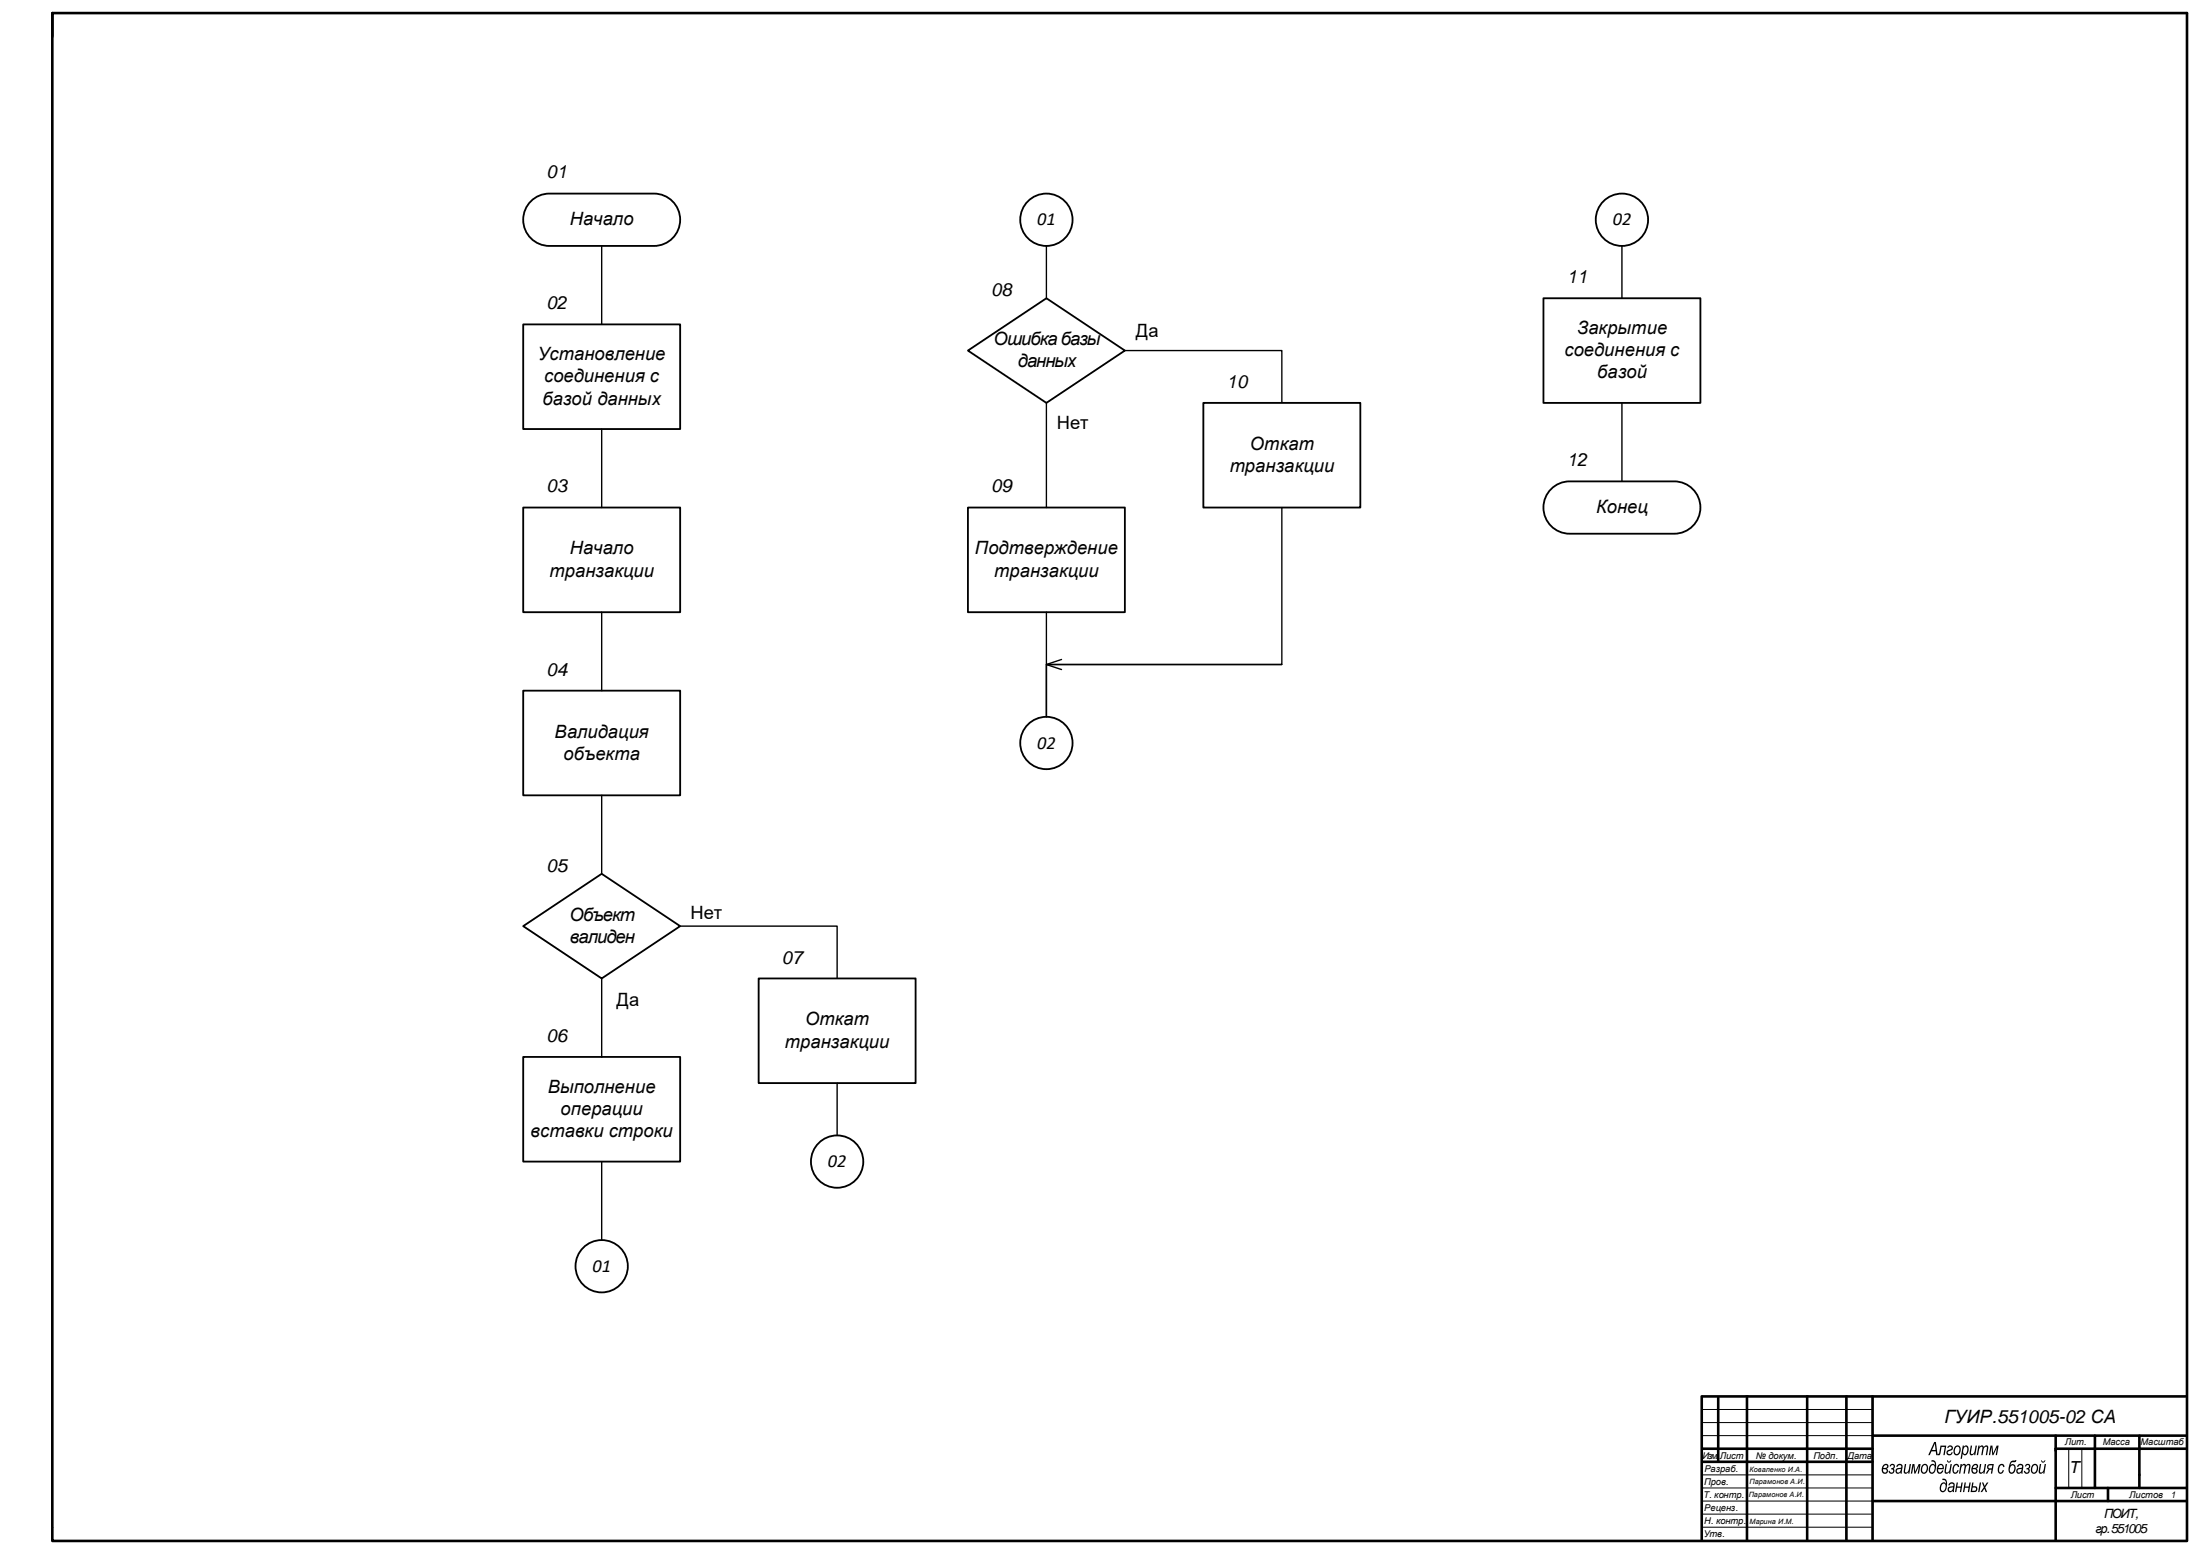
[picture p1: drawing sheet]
<svg xmlns="http://www.w3.org/2000/svg" width="841mm" height="594mm" viewBox="0 0 841 594" stroke-linecap="round" stroke-linejoin="round" font-family="sans-serif">
<g fill="#000">
<path d="M739.4 551.2h.6l.7 5h-.5l-.2-1.4h-1.7l-.6 1.4h-.6zM739.6 551.7l-1 2.5h1.3zM741.8 552.5h2.2l-.6 3.7h-.5l.5-3.1h-1.2l-.4 2.2a.83 .83 0 0 1-.3 .8 .83 .83 0 0 1-.8 .1l.1-.5 .5-.2zM744.8 552.7a1.06 1.06 0 0 1 1.7 .4 1.06 1.06 0 0 1-1.1 1.5 .72 .72 0 0 0-.8 .7 .72 .72 0 0 0 .8 .7 .72 .72 0 0 0 .6-.9h.4a1.19 1.19 0 0 1-1.5 1.3 1.19 1.19 0 0 1-.5-1.9l.3-.2a.97 .97 0 0 0 1.2-1.2 .68 .68 0 0 0-1.1 .4l-.5-.1zM747.5 552.8a1.37 1.37 0 0 1 1.7 .1 1.37 1.37 0 0 1 .3 1.7 1.46 1.46 0 0 1-1.8 1.7 1.46 1.46 0 0 1-.9-2.3zM747.8 553.2l-.5 .9a.95 .95 0 0 0-.1 1.2 .95 .95 0 0 0 1.2 .3l.5-1a.96 .96 0 0 0 .1-1.1 .96 .96 0 0 0-1.1-.4zM750.3 552.5h.5l-.1 .6a1.03 1.03 0 0 1 1.3-.5 1.03 1.03 0 0 1 .5 1.3l-.5 1.8a.93 .93 0 0 1-.9 .6 .93 .93 0 0 1-.8-.7l-.4 2h-.5zM751 553.2l-.6 1.3a.79 .79 0 0 0 .5 1.2 .79 .79 0 0 0 1-.8 1.11 1.11 0 0 0-.7-1.9zM753.3 552.5h.5l-.3 2.4a.65 .65 0 0 0 .4 1 .65 .65 0 0 0 .7-.7l.6-2.7h.5l-.6 3.7h-.5l.1-.7a1 1 0 0 1-1.4 .7 1 1 0 0 1-.3-1.5zM756.3 552.5h.5l-.1 .7a.85 .85 0 0 1 .8-.7 .85 .85 0 0 1 .8 .7 .91 .91 0 0 1 1.3-.7 .91 .91 0 0 1 .4 1.4l-.4 2.3h-.5l.4-2.4a.59 .59 0 0 0-.4-.9 .59 .59 0 0 0-.7 .7l-.5 2.6h-.5l.4-2.5a.58 .58 0 0 0-.5-.8 .58 .58 0 0 0-.6 .7l-.6 2.6h-.5zM760.9 552.5h.7l.3 3 1.4-3h.7l-.6 3.7h-.5l.5-2.9-1.4 2.9h-.4l-.3-3.1-.5 3.1h-.5z"/>
<path d="M720 559.9a1 1 0 0 1 1.7-.1 1 1 0 0 1-.5 1.5 1.18 1.18 0 0 1-.5 2.1 1.18 1.18 0 0 1-1.4-1.5l.3-1.3zM720.3 560.3l-.4 .8a.81 .81 0 0 0 1.1 0 .81 .81 0 0 0 .1-1.1zM719.8 561.6a.77 .77 0 0 0 .4 1.2 .77 .77 0 0 0 1-.8l-.4-.4zM722.8 559.7a1 1 0 0 1 1.4 .2 1 1 0 0 1-.4 1.5 1.15 1.15 0 0 1-.3 1.9 1.15 1.15 0 0 1-1.6-1.1h.5a.66 .66 0 0 0 .6 .7 .66 .66 0 0 0 .7-.7 .66 .66 0 0 0-.8-.6l.1-.5a.58 .58 0 0 0 .8-.1 .58 .58 0 0 0-.3-.9 .58 .58 0 0 0-.7 .5l-.5-.1zM725.3 559.8a1.17 1.17 0 0 1 1.6-.1 1.17 1.17 0 0 1 .3 1.5l-.2 2.1h-.5v-.5a1.08 1.08 0 0 1-1.9-.2 1.08 1.08 0 0 1 1.2-1.5 .66 .66 0 0 0 .9-.4 .66 .66 0 0 0-.5-.8 .66 .66 0 0 0-.8 .6l-.5 .1zM725.3 561.8a.7 .7 0 0 0 .2 1.1 .7 .7 0 0 0 1-.7l.2-.8zM728.2 559.6h.5l-.4 2.3a.65 .65 0 0 0 .4 1 .65 .65 0 0 0 .8-.7l.5-2.6h.5l-.6 3.7h-.5l.1-.7a1 1 0 0 1-1.4 .7 1 1 0 0 1-.3-1.6zM731.1 559.6h.7l.3 2.9 1.3-2.9h.8l-.7 3.7h-.4l.5-3-1.4 3h-.5l-.2-3.1-.6 3.1h-.5zM735 559.8a1.37 1.37 0 0 1 1.7 .1 1.37 1.37 0 0 1 .3 1.8 1.46 1.46 0 0 1-1.8 1.6 1.46 1.46 0 0 1-.9-2.2zM735.3 560.3l-.5 .9a.94 .94 0 0 0-.1 1.2 .94 .94 0 0 0 1.2 .3l.5-1a.94 .94 0 0 0 .1-1.2 .94 .94 0 0 0-1.2-.2zM738.4 558.1a1.69 1.69 0 0 1 1.7 2.5 2.21 2.21 0 0 1-1.9 2.7 2.04 2.04 0 0 1-.8-2.2 2.04 2.04 0 0 1 1.8-1.5l.5 .6-.1-.9a1.03 1.03 0 0 0-1.3-.6zM738.2 560.3a1.37 1.37 0 0 0-.5 1.4 1.37 1.37 0 0 0 1 1.1 1.69 1.69 0 0 0 .2-2.8zM741 560a1.32 1.32 0 0 1 1.7-.1 1.32 1.32 0 0 1 .3 1.7l-2.1 .1a.81 .81 0 0 0 .5 1.1 .81 .81 0 0 0 1-.8l.5 .1a1.32 1.32 0 0 1-1.6 1.2 1.32 1.32 0 0 1-.9-1.8zM741.3 560.3l-.4 .8 1.7-.1a.74 .74 0 0 0-.3-.9 .74 .74 0 0 0-1 .2zM743.8 559.6h.5l-.4 2.3a.65 .65 0 0 0 .4 1 .65 .65 0 0 0 .8-.7l.5-2.6h.5l-.6 3.7h-.5l.2-.7a1 1 0 0 1-1.5 .7 1 1 0 0 1-.3-1.6zM744.3 558.2h.3a.5 .5 0 0 0 .5 .5 .5 .5 0 0 0 .5-.5h.3a.83 .83 0 0 1-.8 .9 .83 .83 0 0 1-.8-.9zM747.1 559.8a1.08 1.08 0 0 1 1.2-.2 1.08 1.08 0 0 1 .6 1.1l-.5 .1a.74 .74 0 0 0-.8-.8 .74 .74 0 0 0-.6 1 1.11 1.11 0 0 0 .6 1.8l.6-.9 .5 .1a1.25 1.25 0 0 1-1.4 1.3 1.25 1.25 0 0 1-1-1.7zM749.5 559.6h.5l-.1 .6a.85 .85 0 0 1 .8-.7 .85 .85 0 0 1 .8 .7 .91 .91 0 0 1 1.3-.6 .91 .91 0 0 1 .4 1.3l-.4 2.4h-.5l.4-2.5a.59 .59 0 0 0-.4-.8 .59 .59 0 0 0-.7 .6l-.5 2.7h-.5l.4-2.5a.58 .58 0 0 0-.5-.8 .58 .58 0 0 0-.6 .7l-.6 2.6h-.5zM754.3 559.9a1 1 0 0 1 1.6-.1 1 1 0 0 1-.5 1.5 1.18 1.18 0 0 1-.4 2.1 1.18 1.18 0 0 1-1.4-1.5l.2-1.3zM754.6 560.3l-.4 .8a.81 .81 0 0 0 1 0 .81 .81 0 0 0 .2-1.1zM754.1 561.6a.77 .77 0 0 0 .4 1.2 .77 .77 0 0 0 .9-.8l-.4-.4zM756.9 559.6h.5l-.4 2.3a.65 .65 0 0 0 .4 1 .65 .65 0 0 0 .8-.7l.5-2.6h.5l-.6 3.7h-.5l.2-.7a1 1 0 0 1-1.5 .7 1 1 0 0 1-.3-1.6zM760 559.8l2.2-.2-.7 3.7h-.5l.3-1.6-.8 .2-.8 1.4h-.7l.6-1a.75 .75 0 0 0 .4-.6 .75 .75 0 0 0-.4-.7zM760.2 560.3l-.1 .1a.54 .54 0 0 0 0 .6 .54 .54 0 0 0 .6 .3h.7l.2-1.2zM764.4 559.8a1.08 1.08 0 0 1 1.2-.2 1.08 1.08 0 0 1 .6 1.1l-.5 .1a.74 .74 0 0 0-.8-.8 .74 .74 0 0 0-.6 1 1.1 1.1 0 0 0 .6 1.8l.6-.9 .5 .1a1.25 1.25 0 0 1-1.4 1.3 1.25 1.25 0 0 1-.9-1.7zM768.7 558.6l2.1-.5a1.11 1.11 0 0 1-1.6 .8l-.7 1.2a1.26 1.26 0 0 1 1.7-.2 1.26 1.26 0 0 1 .3 1.7 1.4 1.4 0 0 1-.9 1.6 1.4 1.4 0 0 1-1.8-.8l.2-2zM768.7 560.4a1.33 1.33 0 0 0-.5 1.4 1.33 1.33 0 0 0 1 1 1.61 1.61 0 0 0 .2-2.7zM771.5 559.8a1.17 1.17 0 0 1 1.5-.1 1.17 1.17 0 0 1 .4 1.5l-.2 2.1h-.5l-.1-.5a1.08 1.08 0 0 1-1.8-.2 1.08 1.08 0 0 1 1.2-1.5 .66 .66 0 0 0 .9-.4 .66 .66 0 0 0-.5-.8 .66 .66 0 0 0-.8 .6l-.6 .1zM771.4 561.8a.7 .7 0 0 0 .3 1.1 .7 .7 0 0 0 .9-.7l.2-.8zM774.5 559.7a1 1 0 0 1 1.5 .2 1 1 0 0 1-.4 1.5 1.15 1.15 0 0 1-.4 1.9 1.15 1.15 0 0 1-1.6-1.1h.5a.66 .66 0 0 0 .6 .7 .66 .66 0 0 0 .7-.7 .66 .66 0 0 0-.8-.6l.1-.5a.58 .58 0 0 0 .9-.1 .58 .58 0 0 0-.3-.9 .58 .58 0 0 0-.8 .5l-.5-.1zM777 559.8a1.37 1.37 0 0 1 1.8 .1 1.37 1.37 0 0 1 .2 1.8 1.46 1.46 0 0 1-1.7 1.6 1.46 1.46 0 0 1-.9-2.2zM777.3 560.3l-.4 .9a.94 .94 0 0 0-.1 1.2 .94 .94 0 0 0 1.2 .3l.5-1a.94 .94 0 0 0 .1-1.2 .94 .94 0 0 0-1.3-.2zM779.8 559.6h.4l-.3 2.3a.65 .65 0 0 0 .4 1 .65 .65 0 0 0 .8-.7l.5-2.6h.5l-.6 3.7h-.5l.1-.7a1 1 0 0 1-1.4 .7 1 1 0 0 1-.3-1.6zM780.2 558.2h.4a.5 .5 0 0 0 .5 .5 .5 .5 0 0 0 .5-.5h.3a.83 .83 0 0 1-.8 .9 .83 .83 0 0 1-.9-.9z"/>
<path d="M742.6 565.2a1.69 1.69 0 0 1 1.7 2.5 2.21 2.21 0 0 1-2 2.7 2.04 2.04 0 0 1-.8-2.3 2.04 2.04 0 0 1 1.9-1.5l.4 .6v-.9a1.03 1.03 0 0 0-1.3-.6zM742.4 567.4a1.37 1.37 0 0 0-.5 1.4 1.37 1.37 0 0 0 1 1.1 1.69 1.69 0 0 0 .2-2.8zM745.3 566.9a1.17 1.17 0 0 1 1.5-.2 1.17 1.17 0 0 1 .3 1.5l-.1 2.1h-.5l-.1-.4a1.08 1.08 0 0 1-1.9-.3 1.08 1.08 0 0 1 1.2-1.4 .66 .66 0 0 0 .9-.4 .66 .66 0 0 0-.5-.9 .66 .66 0 0 0-.7 .7l-.6 .1zM745.2 568.8a.7 .7 0 0 0 .2 1.2 .7 .7 0 0 0 1-.7l.2-.8zM748 566.7h.4l-.2 1.5h1.3l.3-1.5h.5l-.6 3.6h-.5l.3-1.6h-1.4l-.3 1.6h-.5zM751 566.7h.5l-.3 1.5h1.4l.2-1.5h.5l-.6 3.6h-.5l.3-1.6h-1.4l-.2 1.6h-.5zM756.8 566.7h.5l-.6 3.6h-.5zM753.9 566.7h.5l-.2 1.4a1.2 1.2 0 0 1 1.7 .8 1.2 1.2 0 0 1-1.4 1.4h-1.2zM754.1 568.6l-.2 1.2h.6a.65 .65 0 0 0 .9-.5 .65 .65 0 0 0-.8-.7zM757.6 566.7h.6l.5 1.3 .8-1.3h.6l-1.2 1.8 .7 1.8h-.5l-.5-1.3-.9 1.3h-.6l1.2-1.8z"/>
</g>
<g fill="none" stroke="#000" stroke-width="1">
<path d="M20 14v-9h816v583.8M20 5v578.7M650.5 533.7v55.1M650.8 533.7h185M656.8 534.3v24.4M667.8 533.7v55.1M690.8 533.7v55.1M705.8 533.7v55.1M715.8 533.7v55.1M650.8 553.7h65M650.8 558.7h65M715.8 548.7h120"/>
<path d="M785.8 548.7v40.1M785.8 553.7h50M800.8 548.7v20.1M817.8 548.7v20.1M715.8 573.8h120M785.8 568.8h50M805.8 568.8v5M20 584v5h816"/>
</g>
<path d="M650.8 538.8h65M650.8 543.8h65M650.8 548.7h65M790.8 553.7v15.1M795.8 553.7v15.1M650.8 563.7h65M650.8 568.8h65M650.8 573.8h65M650.8 578.7h65M650.8 583.7h65" fill="none" stroke="#000" stroke-width=".38"/>
<path d="M202.5 77.4l1.8-1.6a10 10 0 0 1 5.7-1.8h40a10 10 0 0 1 10 10 10 10 0 0 1-10 10h-40a10 10 0 0 1-9.1-5.9 10 10 0 0 1 1.6-10.7z" fill-rule="evenodd" fill="#fff"/>
<path d="M202.5 77.4l1.8-1.6a10 10 0 0 1 5.7-1.8h40a10 10 0 0 1 10 10 10 10 0 0 1-10 10h-40a10 10 0 0 1-9.1-5.9 10 10 0 0 1 1.6-10.7z" fill="none" stroke="#000" stroke-width=".7"/>
<path d="M200 124h60v40h-60z" fill-rule="evenodd" fill="#fff"/>
<path d="M200 124h60v40h-60z" fill="none" stroke="#000" stroke-width=".7"/>
<path d="M200 194h60v40h-60z" fill-rule="evenodd" fill="#fff"/>
<path d="M200 194h60v40h-60z" fill="none" stroke="#000" stroke-width=".7"/>
<path d="M200 264h60v40h-60z" fill-rule="evenodd" fill="#fff"/>
<path d="M200 264h60v40h-60z" fill="none" stroke="#000" stroke-width=".7"/>
<path d="M200 354l30-20 30 20-30 20z" fill-rule="evenodd" fill="#fff"/>
<path d="M200 354l30-20 30 20-30 20z" fill="none" stroke="#000" stroke-width=".7"/>
<path d="M200 404h60v40h-60z" fill-rule="evenodd" fill="#fff"/>
<path d="M200 404h60v40h-60z" fill="none" stroke="#000" stroke-width=".7"/>
<path d="M260 354h60v20" fill="none" stroke="#000" stroke-width=".53"/>
<path d="M263.9 344.8h12.2v8.4h-12.2z" fill-rule="evenodd" fill="#fff"/>
<path d="M230 374v30" fill="none" stroke="#000" stroke-width=".53"/>
<g fill="#fff">
<path d="M235.6 378.3h8.8v8.4h-8.8z" fill-rule="evenodd"/>
<circle cx="230" cy="484" r="10"/>
</g>
<circle cx="230" cy="484" r="10" fill="none" stroke="#000" stroke-width=".7"/>
<path d="M230 94v30M230 164v30M230 234v30M230 304v30M230 444v30" fill="none" stroke="#000" stroke-width=".53"/>
<path d="M370 134l30-20 30 20-30 20z" fill-rule="evenodd" fill="#fff"/>
<path d="M370 134l30-20 30 20-30 20z" fill="none" stroke="#000" stroke-width=".7"/>
<path d="M370 194h60v40h-60z" fill-rule="evenodd" fill="#fff"/>
<path d="M370 194h60v40h-60z" fill="none" stroke="#000" stroke-width=".7"/>
<path d="M430 134h60v20" fill="none" stroke="#000" stroke-width=".53"/>
<path d="M434.1 122.3h8.8v8.4h-8.8z" fill-rule="evenodd" fill="#fff"/>
<path d="M400 154v40" fill="none" stroke="#000" stroke-width=".53"/>
<g fill="#fff">
<path d="M403.9 157.8h12.2v8.4h-12.2z" fill-rule="evenodd"/>
<circle cx="400" cy="84" r="10"/>
</g>
<circle cx="400" cy="84" r="10" fill="none" stroke="#000" stroke-width=".7"/>
<path d="M400 94v20" fill="none" stroke="#000" stroke-width=".53"/>
<path d="M290 374h60v40h-60z" fill-rule="evenodd" fill="#fff"/>
<path d="M290 374h60v40h-60z" fill="none" stroke="#000" stroke-width=".7"/>
<circle cx="320" cy="444" r="10" fill="#fff"/>
<circle cx="320" cy="444" r="10" fill="none" stroke="#000" stroke-width=".7"/>
<path d="M320 414v20" fill="none" stroke="#000" stroke-width=".53"/>
<path d="M460 154h60v40h-60z" fill-rule="evenodd" fill="#fff"/>
<path d="M460 154h60v40h-60z" fill="none" stroke="#000" stroke-width=".7"/>
<circle cx="400" cy="284" r="10" fill="#fff"/>
<circle cx="400" cy="284" r="10" fill="none" stroke="#000" stroke-width=".7"/>
<path d="M490 194v60h-90v20v-40M400 254h90M405.8 252.1l-5.8 1.9 5.8 1.9" fill="none" stroke="#000" stroke-width=".53"/>
<circle cx="620" cy="84" r="10" fill="#fff"/>
<circle cx="620" cy="84" r="10" fill="none" stroke="#000" stroke-width=".7"/>
<path d="M590 114h60v40h-60z" fill-rule="evenodd" fill="#fff"/>
<path d="M590 114h60v40h-60z" fill="none" stroke="#000" stroke-width=".7"/>
<path d="M593.4 186.5l.9-.7a10 10 0 0 1 5.7-1.8h40a10 10 0 0 1 10 10 10 10 0 0 1-10 10h-40a10 10 0 0 1-9.4-6.4 10 10 0 0 1 2.8-11.1z" fill-rule="evenodd" fill="#fff"/>
<path d="M593.4 186.5l.9-.7a10 10 0 0 1 5.7-1.8h40a10 10 0 0 1 10 10 10 10 0 0 1-10 10h-40a10 10 0 0 1-9.4-6.4 10 10 0 0 1 2.8-11.1z" fill="none" stroke="#000" stroke-width=".7"/>
<path d="M620 94v20M620 154v30" fill="none" stroke="#000" stroke-width=".53"/>
<g fill="#fff">
<path d="M205.5 61.5h14.5v7.5h-14.5z" fill-rule="evenodd"/>
<path d="M205.5 111.5h14.5v7.5h-14.5z" fill-rule="evenodd"/>
<path d="M205.5 181.5h14.5v7.5h-14.5z" fill-rule="evenodd"/>
<path d="M205.5 251.5h14.5v7.5h-14.5z" fill-rule="evenodd"/>
<path d="M205.5 326.5h14.5v7.5h-14.5z" fill-rule="evenodd"/>
<path d="M205.5 391.5h14.5v7.5h-14.5z" fill-rule="evenodd"/>
<path d="M295.5 361.5h14.5v7.5h-14.5z" fill-rule="evenodd"/>
<path d="M375.5 106.5h14.5v7.5h-14.5z" fill-rule="evenodd"/>
<path d="M375.5 181.5h14.5v7.5h-14.5z" fill-rule="evenodd"/>
<path d="M465.5 141.5h14.5v7.5h-14.5z" fill-rule="evenodd"/>
<path d="M595.5 101.5h14.5v7.5h-14.5z" fill-rule="evenodd"/>
<path d="M595.5 171.5h14.5v7.5h-14.5z" fill-rule="evenodd"/>
</g>
<g font-size="7">
<text x="208.9" y="68.2">01</text>
<text x="217.8" y="86.1">Начало</text>
<text x="396.5" y="86.1">01</text>
<text x="616.5" y="86.1">02</text>
<text x="378.9" y="113.2">08</text>
<text x="598.9" y="108.2">11</text>
<text x="208.9" y="118.2">02</text>
<text x="379.8" y="131.9">Ошибка базы</text>
<text x="434.2" y="128.7">Да</text>
<text x="602.9" y="127.7">Закрытие</text>
<text x="205.6" y="137.7">Установление</text>
<text x="598.1" y="136.1">соединения с</text>
<text x="389.1" y="140.4">данных</text>
<text x="208" y="146.1">соединения с</text>
<text x="468.9" y="148.2">10</text>
<text x="610.6" y="144.6">базой</text>
<text x="207.4" y="154.6">базой данных</text>
<text x="403.9" y="164.2">Нет</text>
<text x="477.8" y="171.9">Откат</text>
<text x="598.9" y="178.2">12</text>
<text x="470.1" y="180.4">транзакции</text>
<text x="208.9" y="188.2">03</text>
<text x="378.9" y="188.2">09</text>
<text x="610.1" y="196.2">Конец</text>
<text x="217.8" y="211.9">Начало</text>
<text x="372.7" y="211.9">Подтверждение</text>
<text x="210" y="220.4">транзакции</text>
<text x="380" y="220.4">транзакции</text>
<text x="208.9" y="258.3">04</text>
<text x="212" y="282">Валидация</text>
<text x="396.5" y="286.2">02</text>
<text x="215.4" y="290.4">объекта</text>
<text x="208.9" y="333.3">05</text>
<text x="217.7" y="352">Объект</text>
<text x="263.9" y="351.2">Нет</text>
<text x="217.8" y="360.4">валиден</text>
<text x="298.9" y="368.3">07</text>
<text x="235.7" y="384.7">Да</text>
<text x="307.8" y="392">Откат</text>
<text x="208.9" y="398.3">06</text>
<text x="300" y="400.4">транзакции</text>
<text x="209.4" y="417.7">Выполнение</text>
<text x="214.3" y="426.2">операции</text>
<text x="202.8" y="434.7">вставки строки</text>
<text x="316.5" y="446.2">02</text>
<text x="226.5" y="486.2">01</text>
<text x="743.3" y="543.7">ГУИР.551005-02 СА</text>
</g>
<text font-size="6.3" x="791.1" y="563">Т</text>
<g font-size="4.9">
<text x="804.3" y="580.2">ПОИТ,</text>
<text x="801.1" y="586.1">гр.551005</text>
</g>
<g font-size="3.6">
<text x="650.7" y="557.5">Изм.</text>
<text x="657.4" y="557.6">Лист</text>
<text x="671.2" y="557.5">№ докум.</text>
<text x="693.2" y="557.6">Подп.</text>
<text x="706.2" y="557.6">Дата</text>
<text x="789.3" y="552.4">Лит.</text>
<text x="803.8" y="552.4">Масса</text>
<text x="818.3" y="552.4">Масштаб</text>
<text x="651.5" y="562.6">Разраб.</text>
<text x="651.5" y="567.6">Пров.</text>
<text x="651.2" y="572.7">Т. контр.</text>
<text x="791.5" y="572.4">Лист</text>
<text x="813.9" y="572.4">Листов</text>
<text x="829.7" y="572.5">1</text>
<text x="651.5" y="577.6">Реценз.</text>
<text x="651.3" y="587.7">Утв.</text>
<text x="651.5" y="582.6">Н. контр.</text>
</g>
<g font-size="2.8">
<text x="668.8" y="562.8">Коваленко И.А.</text>
<text x="668.8" y="567.4">Парамонов А.И.</text>
<text x="668.5" y="572.4">Парамонов А.И.</text>
<text x="668.8" y="582.5">Марина И.М.</text>
</g>
</svg>
